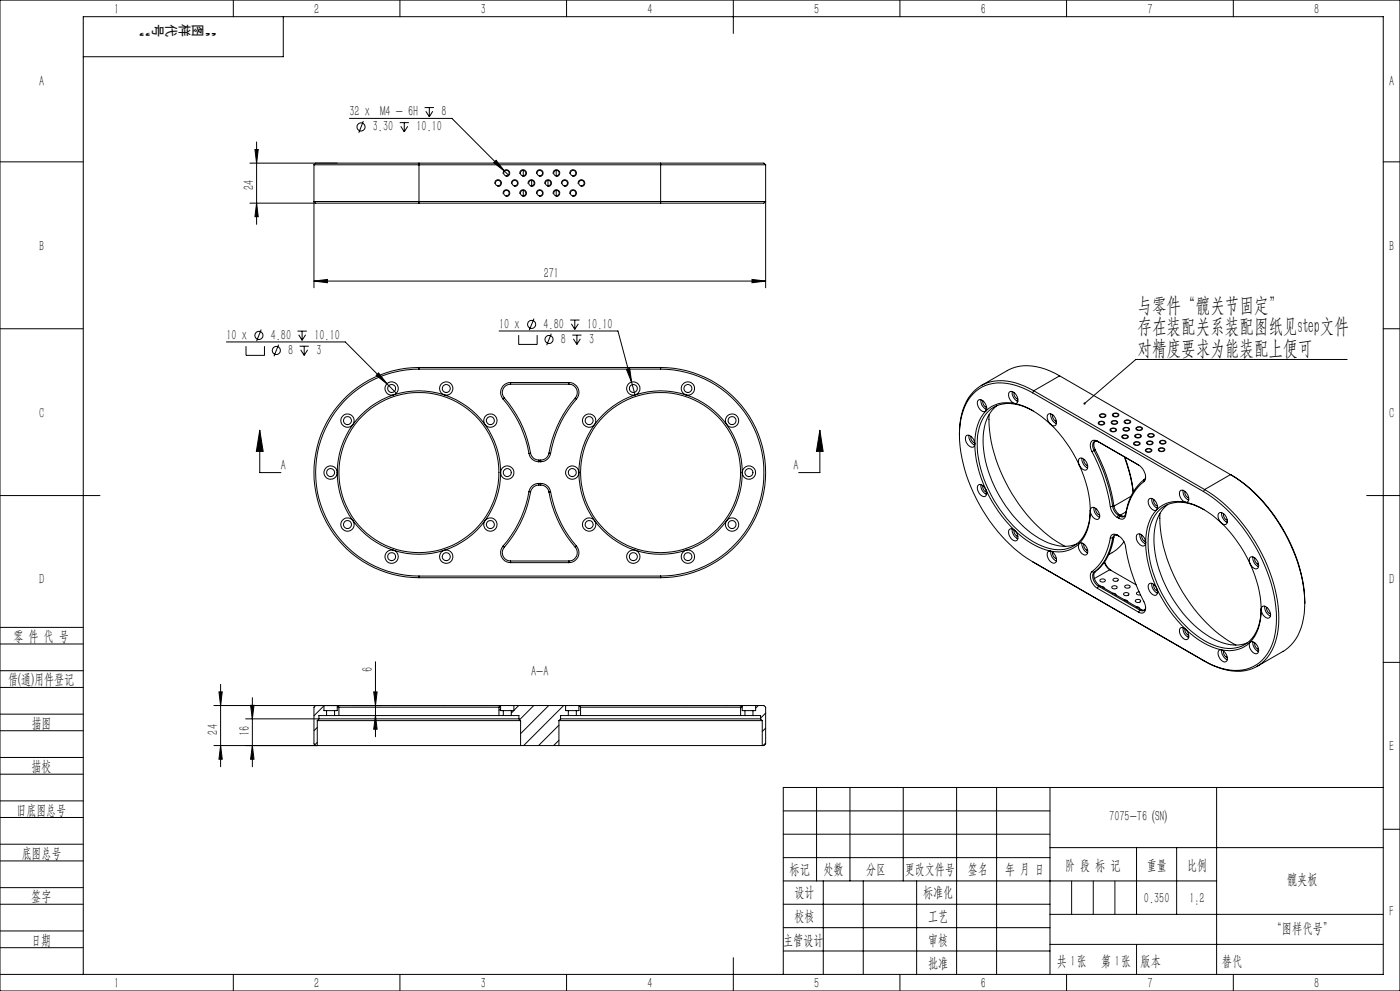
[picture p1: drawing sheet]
<svg xmlns="http://www.w3.org/2000/svg" width="420mm" height="297mm" viewBox="0 0 420 297" stroke-linecap="round" stroke-linejoin="round" font-family="sans-serif">
<g fill="none" stroke="#000" stroke-width=".3">
<path d="M0 0h420v297h-420zM70 0v5M85 5v12h-60M120 0v5M170 0v5M220 0v10M270 0v5M320 0v5M370 0v5M104.8 35.5h30.8l15.7 15.8M109 36.3l-1.4 3.5M119.9 36.8h2.8"/>
<path d="M120.2 37.8l1.1 1.7M121.3 36.8v2.7M122.3 37.8l-1 1.7M127.4 32.2h2.8M127.7 33.3l1.1 1.7M128.8 32.2v2.8M129.8 33.3l-1 1.7M0 48.5h25M75 48.9h26.2M76.5 44.8h1l-.5 4.1zM77 42.5v24.7M94.2 49.4h135.5"/>
<path d="M94.2 49.4v36.9M125.7 48.9h-31l-.5 .5M125.7 48.9h72.5M125.7 48.9v12M148.1 48.8l.7-.8 2.5 3.3zM148.4 55.1a1 1 0 0 1 .9-1.2 1 1 0 0 1 1.1 1 1 1 0 0 1-1.2 .9M151 58.1a1 1 0 0 1 .8-1.2 1 1 0 0 1 1.1 1.1 1 1 0 0 1-1.2 .8M151 52.1a1 1 0 0 1 .8-1.2 1 1 0 0 1 1.1 1.1 1 1 0 0 1-1.2 .8M151.3 51.3l1.2 1.2M153.5 55.1a1 1 0 0 1 .8-1.2 1 1 0 0 1 1.1 1.1 1 1 0 0 1-1.2 .8M156 52.1a.99 .99 0 0 1 .8-1.2 .99 .99 0 0 1 1.1 1.1 .99 .99 0 0 1-1.2 .8M156 58.1a.99 .99 0 0 1 .8-1.2 .99 .99 0 0 1 1.1 1.1 .99 .99 0 0 1-1.2 .8"/>
<path d="M157 51v1.7M157 57v1.7M158.5 55.1a.99 .99 0 0 1 .8-1.2 .99 .99 0 0 1 1.1 1.1 .99 .99 0 0 1-1.2 .8M159.5 54v1.7M161 52.1a.99 .99 0 0 1 .8-1.2 .99 .99 0 0 1 1.1 1.1 .99 .99 0 0 1-1.2 .8M161 58.1a.99 .99 0 0 1 .8-1.2 .99 .99 0 0 1 1.1 1.1 .99 .99 0 0 1-1.2 .8M163.5 55.1a.99 .99 0 0 1 .9-1.2 .99 .99 0 0 1 1 1.1 .99 .99 0 0 1-1.2 .8M164.4 54v1.7M166 58.1a.99 .99 0 0 1 .9-1.2 .99 .99 0 0 1 1 1.1 .99 .99 0 0 1-1.2 .8M166 52.1a.99 .99 0 0 1 .9-1.2 .99 .99 0 0 1 1 1.1 .99 .99 0 0 1-1.2 .8M166.9 51v1.7M166.9 57v1.7"/>
<path d="M168.5 55.1a1 1 0 0 1 .8-1.2 1 1 0 0 1 1.1 1.1 1 1 0 0 1-1.2 .8M171 52.1a1 1 0 0 1 .8-1.2 1 1 0 0 1 1.1 1.1 1 1 0 0 1-1.2 .8M171 58.1a1 1 0 0 1 .8-1.2 1 1 0 0 1 1.1 1.1 1 1 0 0 1-1.2 .8M173.5 55.1a1 1 0 0 1 .8-1.2 1 1 0 0 1 1.1 1.1 1 1 0 0 1-1.2 .8M198.2 48.9h31l.5 .5M198.2 48.9v12M229.7 49.4v36.9M415 48.5h5M75 60.9h19.7M77 60.9l.5 4h-1zM94.7 60.9l-.5-.5h135.5l-.5 .5h-31M94.7 60.9h31"/>
<path d="M125.7 60.9h72.5M0 98.5h25M78.4 98.8l-1.4 3.5M89.3 99.2h2.7M90.6 99.2v2.8M94.2 84.2l4-.5v1zM94.2 84.2h135.5M149.7 99.2h35.7l4.1 15.3M160.2 95.5l-1.4 3.5M171.1 95.9h2.7M171.4 97l1 1.7M172.4 95.9v2.8"/>
<path d="M173.5 97l-1.1 1.7M225.6 83.7l4.1 .5-4.1 .5zM415 98.5h5M67.9 102.5h35.7l12.5 12.5M73.8 103.7v2.8h5.5v-2.8M83.6 103.3l-1.4 3.5M89.6 100.3l1 1.7M89.9 103.7h2.7M90.2 104.8l1.1 1.7M91.3 103.7v2.8M91.7 100.3l-1.1 1.7M92.3 104.8l-1 1.7"/>
<path d="M113.6 111.8l2.5 3.2-3.2-2.5zM116.1 115l2.8 2.9M118.1 118.3a24.3 24.3 0 0 0-12.2 8.9M118.1 118.3a24.5 24.5 0 0 1 15.1 0M125.7 110.6a31 31 0 0 0-31 31 31 31 0 0 0 31 31M125.7 110.1a31.5 31.5 0 0 0-31.5 31.5 31.5 31.5 0 0 0 31.5 31.5M125.7 110.1v.5M125.7 110.6h72.5M125.7 110.1h72.5M133.2 118.3a24.3 24.3 0 0 1 12.3 8.9M150.9 119.6a33.4 33.4 0 0 1 7.8 16.3M151.3 119.3a33.8 33.8 0 0 1 7.9 16.5"/>
<path d="M151.3 119.3l-.4 .3M153.2 114.6a2.99 2.99 0 0 0-2.7 1.8 2.99 2.99 0 0 0 .4 3.2M153.2 115.1a2.49 2.49 0 0 0-2.3 1.5 2.49 2.49 0 0 0 .4 2.7M153.2 114.6h17.5M153.2 115.1h17.5M153.2 114.6v.5M155.6 100.4v2.8h5.5v-2.8M165.4 100l-1.4 3.5M170.7 114.6a2.97 2.97 0 0 1 2.7 1.8 2.97 2.97 0 0 1-.5 3.2M170.7 115.1a2.49 2.49 0 0 1 2.3 1.5 2.49 2.49 0 0 1-.4 2.7M170.7 114.6v.5M171.7 100.4h2.7"/>
<path d="M172 101.6l1.1 1.6M172.6 119.3a34.2 34.2 0 0 0-7.9 16.5M172.6 119.3l.3 .3M172.9 119.6a33.4 33.4 0 0 0-7.7 16.3M173.1 100.4v2.8M174.1 101.6l-1 1.6M187.9 110.7l1-.3 .6 4.1zM189.5 114.5l1 3.9M190.6 118.3a24.5 24.5 0 0 1 15.1 0M190.6 118.3a24.7 24.7 0 0 0-12.2 8.9M198.2 110.6a31 31 0 0 1 31 31 31 31 0 0 1-31 31M198.2 110.1a31.5 31.5 0 0 1 31.5 31.5 31.5 31.5 0 0 1-31.5 31.5"/>
<path d="M198.2 110.1v.5M205.7 118.3a24.6 24.6 0 0 1 12.3 8.9M293.6 119.9a2.2 2.2 0 0 1 2.4 2.3 1 1 0 0 1-.6 1.2 1 1 0 0 1-1.3-.5 2.21 2.21 0 0 1-.5-3zM294.3 119.8a2.86 2.86 0 0 0 1.7 2.9M302.8 117.5a1.84 1.84 0 0 1 2.4 1.6l.1 .4a.97 .97 0 0 1-.3 1.3 .97 .97 0 0 1-1.3-.2 2.48 2.48 0 0 1-.9-3.1zM303.6 117.3a2.99 2.99 0 0 0 1.8 3M304.2 117.7a1.64 1.64 0 0 0 1.2 1.9M309.8 117.7a17.1 17.1 0 0 0-14-2.2 12.7 12.7 0 0 0-7.6 10.4 40.1 40.1 0 0 0 5.6 25.3 45.6 45.6 0 0 0 16 17.1M309.8 117.7l51.2 29.6M310.1 117.1a17.2 17.2 0 0 0-14.2-2.3 13 13 0 0 0-7.7 10.6l-.4 5M310.1 117.1l-.3 .6M310.1 117.1l51.3 29.6"/>
<path d="M317.9 112.6a17.1 17.1 0 0 0-14.2-2.3l-9.3 5.3M317.9 112.6l51.2 29.6M317.9 112.6l-7.8 4.5M404.1 107.7h-63.4l-15.3 13.2M77.9 128.9l1.1 6.4h-2.1zM77.9 128.9v12.7h6.4M105.9 127.2a24.3 24.3 0 0 0-4.7 14.4M145.5 127.2a24.3 24.3 0 0 1 4.7 14.4M158.7 135.9a2.99 2.99 0 0 0 2.9 2.5M159.2 135.8a2.51 2.51 0 0 0 2.4 2.1M159.2 135.8l-.5 .1M161.6 138.4h.6"/>
<path d="M161.6 137.9v.5M161.6 137.9h.6M162.2 137.9v.5M164.7 135.8a2.51 2.51 0 0 1-2.5 2.1M164.7 135.8l.5 .1M165.2 135.9a2.99 2.99 0 0 1-3 2.5M178.4 127.2a24.3 24.3 0 0 0-4.7 14.4M218 127.2a24.6 24.6 0 0 1 4.7 14.4M246 128.9l.9 6.4h-2zM246 128.9v12.7h-6.4M289.9 130.6a2 2 0 0 1 2.5 2 .97 .97 0 0 1-.3 1.3 .97 .97 0 0 1-1.3-.2 2.46 2.46 0 0 1-.9-3.1zM290.7 130.5a3 3 0 0 0 1.7 2.9"/>
<path d="M291.3 130.8a1.71 1.71 0 0 0 1.1 1.9M292.5 133a33.8 33.8 0 0 0 3.2 13.7M294.9 120.1a1.65 1.65 0 0 0 1.1 2M295.7 123.2a13.9 13.9 0 0 0-3.2 9.8M296.7 124.3a45.3 45.3 0 0 0 10.2 28.4 38.8 38.8 0 0 0 12.6 11M299 121.6a12.7 12.7 0 0 0-4.1 10.4 37.5 37.5 0 0 0 17 29.4 12.5 12.5 0 0 0 11.1 1.7M304.4 120.9a22.7 22.7 0 0 1 10.7 6.2M304.4 120.9a9.1 9.1 0 0 0-8.7 2.3M310 123.2a12.3 12.3 0 0 0-11.9-1.1 11.4 11.4 0 0 0-4.9 9.6 36.2 36.2 0 0 0 9.9 24.9 22.1 22.1 0 0 0 14 8.1 8.8 8.8 0 0 0 9.3-6.9l.5-2.5 .2-2.4M314.5 124.1a2.35 2.35 0 0 1 2.4 3.1 1.02 1.02 0 0 1-1.8-.1 2.28 2.28 0 0 1-.6-3zM315.1 127.1a41.4 41.4 0 0 1 8.7 12.3M315.2 124a2.86 2.86 0 0 0 1.7 3"/>
<path d="M315.8 124.4a1.65 1.65 0 0 0 1.1 1.9M323.8 139.4a33.2 33.2 0 0 1 3.3 13.6M323.8 137.4a2 2 0 0 1 2.5 2 .98 .98 0 0 1-.3 1.4 .98 .98 0 0 1-1.3-.3 2.52 2.52 0 0 1-.9-3.1zM324.6 137.3a3 3 0 0 0 1.7 2.9M325.2 137.7a1.7 1.7 0 0 0 1.1 1.9M327.6 135.4a50.1 50.1 0 0 1 5.5 16.4M328.2 135a51.2 51.2 0 0 1 5.6 16.8M328.2 135l-.6 .4M328.5 132.2l-.3 1.1 .4 1.5M328.6 134.8a51.2 51.2 0 0 1 5.6 16.7M328.6 134.8l-.4 .2M329.2 132.2l12.4 7.2a4.1 4.1 0 0 1 1.8 4.7l-.2 .3"/>
<path d="M329.2 132.2a1.34 1.34 0 0 0-1.6-.1 1.34 1.34 0 0 0-.5 1.6l.5 1.7M329.2 132.2l.4 .2a1.2 1.2 0 0 0-1.6 .1 1.2 1.2 0 0 0-.2 1.5l.4 1M329.5 126.6a1.01 1.01 0 0 1 1.1-.4 1.01 1.01 0 0 1 .8 .8 1.01 1.01 0 0 1-1.1 .4 1.01 1.01 0 0 1-.8-.8zM329.7 126.6a.82 .82 0 0 1 .9-.3 .82 .82 0 0 1 .6 .7 .85 .85 0 0 1-.9 .3 .85 .85 0 0 1-.6-.7zM329.9 124.4a1.01 1.01 0 0 1 1-.5 1.01 1.01 0 0 1 .8 .9 1.01 1.01 0 0 1-1 .4 1.01 1.01 0 0 1-.8-.8zM330 124.4a.84 .84 0 0 1 .9-.3 .84 .84 0 0 1 .6 .6 .83 .83 0 0 1-.8 .4 .83 .83 0 0 1-.7-.7zM333.1 128.6l.9-.3 .9 .3a.99 .99 0 0 1-.9 .9 .99 .99 0 0 1-1-.6zM333.2 128.7a.85 .85 0 0 1 .9-.4 .85 .85 0 0 1 .7 .7 .88 .88 0 0 1-.9 .4 .88 .88 0 0 1-.7-.7zM333.4 126.4a1.01 1.01 0 0 1 1.1-.4 1.01 1.01 0 0 1 .7 .8 1.01 1.01 0 0 1-1 .4 1.01 1.01 0 0 1-.8-.8zM333.6 126.4a.85 .85 0 0 1 .9-.3 .85 .85 0 0 1 .6 .7 .82 .82 0 0 1-.9 .3 .82 .82 0 0 1-.6-.7zM333.8 124.1a1.01 1.01 0 0 1 1-.4 1.01 1.01 0 0 1 .8 .9 1.01 1.01 0 0 1-1.1 .4 1.01 1.01 0 0 1-.7-.9zM333.9 124.2a.85 .85 0 0 1 .9-.3 .85 .85 0 0 1 .7 .7 .84 .84 0 0 1-.9 .3 .84 .84 0 0 1-.7-.7z"/>
<path d="M336.6 130.7a1.01 1.01 0 0 1 1.1-.4 1.01 1.01 0 0 1 .7 .8 1.01 1.01 0 0 1-1.1 .4 1.01 1.01 0 0 1-.7-.8zM336.8 130.7a.85 .85 0 0 1 .8-.3 .85 .85 0 0 1 .7 .7 .84 .84 0 0 1-.9 .3 .84 .84 0 0 1-.6-.7zM336.9 128.4l.6-.3h.7l.7 .6a1.18 1.18 0 0 1-2 0zM337.1 128.5a.83 .83 0 0 1 .9-.4 .83 .83 0 0 1 .6 .7 .84 .84 0 0 1-.8 .4 .84 .84 0 0 1-.7-.7zM337.3 136.9l1.8 5.9 .8 4.7M337.3 126.2l.6-.3h.7l.6 .5a1.14 1.14 0 0 1-2 0zM337.4 137l1.8 5.6 .8 4.8M337.5 126.2a.85 .85 0 0 1 .8-.3 .85 .85 0 0 1 .7 .7 .82 .82 0 0 1-.9 .3 .82 .82 0 0 1-.6-.7zM340.1 132.7l.6-.3h.7l.7 .5a1.14 1.14 0 0 1-2.1 0zM340.3 132.7a.85 .85 0 0 1 .9-.3 .85 .85 0 0 1 .6 .7 .85 .85 0 0 1-.9 .3 .85 .85 0 0 1-.6-.7zM340.5 130.5l.9-.4 .7 .2 .3 .4a1.18 1.18 0 0 1-2 0zM340.6 130.5a.82 .82 0 0 1 .9-.3 .82 .82 0 0 1 .7 .7 .85 .85 0 0 1-.9 .3 .85 .85 0 0 1-.7-.7z"/>
<path d="M340.8 128.2l.6-.3h.7l.7 .5a1.18 1.18 0 0 1-2.1 0zM341 128.3a.84 .84 0 0 1 .9-.4 .84 .84 0 0 1 .6 .7 .83 .83 0 0 1-.9 .4 .83 .83 0 0 1-.6-.7zM343.7 134.8a1.01 1.01 0 0 1 1-.5 1.01 1.01 0 0 1 .8 .9l-.5 .3h-.8l-.5-.3zM343.8 134.8a.84 .84 0 0 1 .9-.3 .84 .84 0 0 1 .6 .6 .83 .83 0 0 1-.8 .4 .83 .83 0 0 1-.7-.7zM344 132.5a1.01 1.01 0 0 1 1.1-.4 1.01 1.01 0 0 1 .8 .9l-.6 .3h-.7l-.6-.3zM344.2 132.5a.84 .84 0 0 1 .9-.3 .84 .84 0 0 1 .6 .7 .85 .85 0 0 1-.9 .3 .85 .85 0 0 1-.6-.7zM344.4 130.3a1.01 1.01 0 0 1 1-.4 1.01 1.01 0 0 1 .8 .8l-.5 .3h-.8l-.5-.3zM344.5 130.3a.82 .82 0 0 1 .9-.3 .82 .82 0 0 1 .6 .7 .85 .85 0 0 1-.8 .3 .85 .85 0 0 1-.7-.7zM347.6 134.5a1.01 1.01 0 0 1 1-.4 1.01 1.01 0 0 1 .8 .9 1.01 1.01 0 0 1-1.1 .4 1.01 1.01 0 0 1-.7-.9zM347.7 134.6a.87 .87 0 0 1 .9-.3 .87 .87 0 0 1 .6 .7 .87 .87 0 0 1-.9 .3 .87 .87 0 0 1-.6-.7zM348.1 132.4a.85 .85 0 0 1 .8-.4 .85 .85 0 0 1 .7 .7 .88 .88 0 0 1-.9 .3 .88 .88 0 0 1-.6-.6zM348.1 132.1l.7-.2 .9 .4a.99 .99 0 0 1-.8 .9 .99 .99 0 0 1-1.1-.7z"/>
<path d="M0 148.5h30M101.2 141.6a24.5 24.5 0 0 0 4.7 14.4M105.9 156a24 24 0 0 0 12.2 8.9M145.5 156a24 24 0 0 1-12.3 8.9M150.2 141.6a24.5 24.5 0 0 1-4.7 14.4M158.7 147.4a33.2 33.2 0 0 1-7.8 16.3M158.7 147.4l.5 .1M159.2 147.5a33.9 33.9 0 0 1-7.9 16.5M161.6 144.9a3 3 0 0 0-2.9 2.5M161.6 145.4a2.51 2.51 0 0 0-2.4 2.1M161.6 144.9h.6M161.6 144.9v.5"/>
<path d="M161.6 145.4h.6M162.2 144.9a3 3 0 0 1 3 2.5M162.2 145.4a2.51 2.51 0 0 1 2.5 2.1M162.2 144.9v.5M164.7 147.5a34.5 34.5 0 0 0 7.9 16.5M165.2 147.4a34.1 34.1 0 0 0 7.7 16.3M165.2 147.4l-.5 .1M173.7 141.6a24.5 24.5 0 0 0 4.7 14.4M178.4 156a24.4 24.4 0 0 0 12.2 8.9M218 156a24.3 24.3 0 0 1-12.3 8.9M222.7 141.6a24.8 24.8 0 0 1-4.7 14.4M293.4 145.5a1.58 1.58 0 0 1 2.3 1.2l.2 .5a1.05 1.05 0 0 1-.3 1.5 1.05 1.05 0 0 1-1.5-.4l-.9-1.7z"/>
<path d="M294.3 145.2a2.86 2.86 0 0 0 1.7 3M294.9 145.6a1.65 1.65 0 0 0 1.1 1.9M295.7 146.7a41.4 41.4 0 0 0 8.7 12.3M302.8 158.7a1.85 1.85 0 0 1 2.4 1.5l.1 .5a.98 .98 0 0 1-.3 1.3 .98 .98 0 0 1-1.3-.3 2.48 2.48 0 0 1-.9-3zM303.6 158.5a2.98 2.98 0 0 0 1.8 2.9M304.2 158.9a1.64 1.64 0 0 0 1.2 1.9M304.4 159a23.2 23.2 0 0 0 10.7 6.2M327.1 153a13.8 13.8 0 0 1-3.3 9.9M327.3 152.4a1.58 1.58 0 0 1 2.3 1.2l.2 .4a1.05 1.05 0 0 1-.3 1.5 1.05 1.05 0 0 1-1.5-.4l-.9-1.6zM328.2 152.1a2.77 2.77 0 0 0 1.7 2.9M328.8 152.4a1.66 1.66 0 0 0 1.1 1.9M333.1 151.8a5 5 0 0 0 2.1 3.3"/>
<path d="M333.8 151.8a3.9 3.9 0 0 0 1.7 2.6M333.8 151.8h-.7M334.2 151.5a4.1 4.1 0 0 0 1.7 2.8M334.2 151.5l-.4 .3M335.2 155.1l.4 .2M335.5 154.4l-.3 .7M335.5 154.4l.5 .3M335.9 154.3l-.4 .1M335.9 154.3l.4 .2M336 154.7l-.4 .6M336.3 154.5l1.1 .2M336.3 154.5l-.3 .2"/>
<path d="M337.7 154.5a1.22 1.22 0 0 1-.8 1.1 1.22 1.22 0 0 1-1.3-.3M337.7 154a1.04 1.04 0 0 1-.7 .9 1.04 1.04 0 0 1-1-.2M337.7 154v.5M337.8 153.4l-1.7 1M339.3 148.7l-5.1 3M343.2 144.4a15.1 15.1 0 0 0-5.5 10.1M343.3 143.7a15.5 15.5 0 0 0-5.6 10.3M343.3 143.7l-.1 .7M343.7 142.8l-.4 .9M344.6 149.7a1.57 1.57 0 0 1 2.4 1.2l.2 .4a1.04 1.04 0 0 1-.3 1.5 1.04 1.04 0 0 1-1.5-.3l-.9-1.7zM345.5 149.4a2.86 2.86 0 0 0 1.7 2.9M346.1 149.7a1.65 1.65 0 0 0 1.1 2"/>
<path d="M347 152.8a13.9 13.9 0 0 0-3.3 9.8M348 153.9a46.5 46.5 0 0 0 12.5 31.3 35.7 35.7 0 0 0 10.3 8.1M350.3 151.2a12.5 12.5 0 0 0-4.1 10.4 37.5 37.5 0 0 0 16.9 29.4 12.5 12.5 0 0 0 11.1 1.6M354.1 147.1a1.84 1.84 0 0 1 2.4 1.6l.1 .4a.97 .97 0 0 1-.3 1.3 .97 .97 0 0 1-1.3-.2 2.48 2.48 0 0 1-.9-3.1zM354.9 146.9a2.88 2.88 0 0 0 1.7 3M355.5 147.3a1.64 1.64 0 0 0 1.1 1.9M355.7 150.5a23.1 23.1 0 0 1 10.7 6.2M355.7 150.5a9.1 9.1 0 0 0-8.7 2.3M361 147.3a49.1 49.1 0 0 1 21.3 31.3 23.8 23.8 0 0 1-2.1 17.3 11.6 11.6 0 0 1-13.7 4.4l-2.7-.9-2.8-1.5 .4 .3M361.2 152.7a11.9 11.9 0 0 0-11.8-1 11.3 11.3 0 0 0-4.9 9.6 37.1 37.1 0 0 0 12.1 27.2 19.3 19.3 0 0 0 12.9 5.8 9.2 9.2 0 0 0 8.5-8.1l.4-3.8M361.4 146.7a49.6 49.6 0 0 1 20.7 28.2 29.3 29.3 0 0 1 0 18.9 11.5 11.5 0 0 1-13.8 7.1l-4.1-1.3-2.8-1.4M361.4 146.7l-.4 .6"/>
<path d="M365.6 153.9a1.58 1.58 0 0 1 2.3 1.2l.2 .5a1.04 1.04 0 0 1-.2 1.5 1.04 1.04 0 0 1-1.5-.4l-1-1.7zM366.4 156.7a42.1 42.1 0 0 1 8.6 12.3M366.5 153.6a2.86 2.86 0 0 0 1.7 3M367.1 153.9a1.65 1.65 0 0 0 1.1 2M369.1 142.2a48.9 48.9 0 0 1 20.8 28.2 28.8 28.8 0 0 1 0 19 12.2 12.2 0 0 1-5 5.8l-7.8 4.5M369.1 142.2a47.7 47.7 0 0 1 20.3 26.2 38.4 38.4 0 0 1 2 12.4M369.1 142.2l-7.7 4.5M410 148.5h10M118.1 164.9a24.5 24.5 0 0 0 15.1 0M125.7 172.6h72.5M125.7 173.1h72.5M125.7 172.6v.5"/>
<path d="M150.9 163.7a2.99 2.99 0 0 0-.5 3.2 2.99 2.99 0 0 0 2.8 1.7M150.9 163.7l.4 .3M151.3 164a2.49 2.49 0 0 0-.4 2.7 2.49 2.49 0 0 0 2.3 1.4M153.2 168.6h17.5M153.2 168.1v.5M153.2 168.1h17.5M170.7 168.1v.5M172.6 164a2.49 2.49 0 0 1 .4 2.7 2.49 2.49 0 0 1-2.3 1.4M172.9 163.7a2.99 2.99 0 0 1 .5 3.2 2.99 2.99 0 0 1-2.7 1.7M172.9 163.7l-.3 .3M190.6 164.9a24.5 24.5 0 0 0 15.1 0M198.2 172.6v.5"/>
<path d="M309.8 168.3l51.6 29.9M309.8 168.3l.3 .3M314.5 165.2a2.38 2.38 0 0 1 2.2 3.4 1.8 1.8 0 0 1-2.4-1.6l-.1-1.2zM315.2 165.2a2.86 2.86 0 0 0 1.7 2.9M315.8 165.5a1.65 1.65 0 0 0 1.1 2M323.8 162.9a9.3 9.3 0 0 1-8.7 2.3M323.8 162.9a1.81 1.81 0 0 1 2.3 1.5l.2 .5a.98 .98 0 0 1-.3 1.3 .98 .98 0 0 1-1.3-.2 2.48 2.48 0 0 1-.9-3.1zM324.6 162.7a3 3 0 0 0 1.7 3M325.2 163.1a1.64 1.64 0 0 0 1.1 1.9M327.6 171.3a3.2 3.2 0 0 0 .7 4.3l.9 .7M327.6 171.3l.6 .3M328.2 171.6a2.91 2.91 0 0 0 .9 3.8l.5 .3"/>
<path d="M328.6 171.3a3.1 3.1 0 0 0 1.3 4.2M328.6 171.3l-.4 .3M329.2 176.3l12.4 7.2M329.6 175.7l-.4 .6M329.6 175.7l12.3 7.1M329.9 175.5l-.3 .2M329.9 175.5l12.4 7.1M330 173.8a.84 .84 0 0 1 .9-.4 .84 .84 0 0 1 .6 .8 .85 .85 0 0 1-.8 .3 .85 .85 0 0 1-.7-.7zM330.3 175.8l.7 .1 .3 .4M331.3 168.5l.6 1.1 1.1 1.1M331.4 168.4l.7 1.4 1.2 1.1M333 170.7l7.8 4.6"/>
<path d="M333 170.7l-4.7 2.7M333.1 161.2a15.6 15.6 0 0 1-5.5 10.1M333.1 161.2l.7 .1M333.6 175.8a.85 .85 0 0 1 .9-.3 .85 .85 0 0 1 .6 .7 .84 .84 0 0 1-.9 .3 .84 .84 0 0 1-.6-.7zM333.8 161.3a15.9 15.9 0 0 1-5.6 10.3M333.9 177.8l.7 .1 .2 .4M333.9 173.6a.83 .83 0 0 1 .9-.3 .83 .83 0 0 1 .7 .7 .84 .84 0 0 1-.9 .3 .84 .84 0 0 1-.7-.7zM334.2 161.1a16 16 0 0 1-5.6 10.2M334.2 161.1l-.4 .2M334.5 160.4l-.3 .7M335.2 160.4a1.25 1.25 0 0 0-1.3-.3 1.25 1.25 0 0 0-.8 1.1M335.2 160.4l.4 .2"/>
<path d="M335.2 160.4l.3 .2M335.5 160.6a1.04 1.04 0 0 0-1-.2 1.04 1.04 0 0 0-.7 .9M335.5 160.6h.1M335.6 160.6a4.7 4.7 0 0 1 2.1 3.3 58.5 58.5 0 0 0 5.9 17.6 1.45 1.45 0 0 1-.2 1.8 1.45 1.45 0 0 1-1.8 .2M337.1 177.9a.85 .85 0 0 1 .9-.3 .85 .85 0 0 1 .6 .6 .82 .82 0 0 1-.9 .4 .82 .82 0 0 1-.6-.7zM337.2 162.3l-2.2 2.4-2.4 1.5M337.4 179.8l.7 .1 .2 .5M337.5 175.6a.85 .85 0 0 1 .9-.3 .85 .85 0 0 1 .6 .7 .84 .84 0 0 1-.9 .3 .84 .84 0 0 1-.6-.7zM340.6 179.9a.84 .84 0 0 1 .9-.3 .84 .84 0 0 1 .7 .7 .83 .83 0 0 1-.9 .3 .83 .83 0 0 1-.7-.7zM341.1 160.2a1.84 1.84 0 0 1 2.4 1.5l.1 .5a.97 .97 0 0 1-.3 1.3 .97 .97 0 0 1-1.3-.2 2.46 2.46 0 0 1-.9-3.1zM341.7 177.4l-.7 .3v.3l.5 .3h.7M342 160.1a2.86 2.86 0 0 0 1.7 2.9"/>
<path d="M342.5 160.4a1.71 1.71 0 0 0 1.2 1.9M343.7 162.6a34.2 34.2 0 0 0 3.3 13.7M344.8 174.9a2.17 2.17 0 0 1 2.5 2.3 .98 .98 0 0 1-.6 1.2 .98 .98 0 0 1-1.3-.5 2.18 2.18 0 0 1-.6-3zM345.5 174.8a2.86 2.86 0 0 0 1.7 3M346.1 175.2a1.65 1.65 0 0 0 1.1 1.9M347 176.3a41.4 41.4 0 0 0 8.7 12.3M375 169a33.2 33.2 0 0 1 3.4 13.6M375 167a2.21 2.21 0 0 1 2.5 2.9 .89 .89 0 0 1-.7 .6 .89 .89 0 0 1-.9-.4 2.46 2.46 0 0 1-.9-3.1zM375.8 166.9a2.98 2.98 0 0 0 1.8 2.9M376.4 167.2a1.71 1.71 0 0 0 1.2 2M0 193h25M0 188h25"/>
<path d="M112.6 198.3v22.5M340.9 181.9l.7 .1 .3 .4M341.9 182.8l-.3 .7M342.3 182.6l1.1 .2M342.3 182.6l-.4 .2M343.7 182v.2a1.05 1.05 0 0 1-1.8 .6M354.1 188.2a2 2 0 0 1 2.5 2 .98 .98 0 0 1-.3 1.4 .98 .98 0 0 1-1.3-.3 2.52 2.52 0 0 1-.9-3.1zM354.9 188.1a2.86 2.86 0 0 0 1.7 2.9M355.5 188.5a1.7 1.7 0 0 0 1.1 1.9M355.7 188.6a23.1 23.1 0 0 0 10.7 6.2M365.6 195a1.58 1.58 0 0 1 2.3 1.2l.2 .5a1.05 1.05 0 0 1-.2 1.5 1.05 1.05 0 0 1-1.5-.3l-1-1.7zM366.5 194.8a2.86 2.86 0 0 0 1.7 2.9"/>
<path d="M367.1 195.1a1.65 1.65 0 0 0 1.1 2M375 192.5a9.2 9.2 0 0 1-8.6 2.3M375 192.5a2 2 0 0 1 2.5 2 .98 .98 0 0 1-.2 1.3 .98 .98 0 0 1-1.4-.2 2.52 2.52 0 0 1-.9-3.1zM375.8 192.3a2.98 2.98 0 0 0 1.8 3M376.4 192.7a1.7 1.7 0 0 0 1.2 1.9M378.4 182.6a13.6 13.6 0 0 1-3.4 9.9M378.7 181.7a2.21 2.21 0 0 1 2.5 2.4 .98 .98 0 0 1-.6 1.2 .98 .98 0 0 1-1.3-.6 2.18 2.18 0 0 1-.6-3zM379.4 181.7a2.91 2.91 0 0 0 1.7 2.9M380 182a1.66 1.66 0 0 0 1.1 1.9M415 198.5h5M0 206h25M0 201h25"/>
<path d="M0 219h25M0 214h25M64.2 211.5h38M65.7 207.4h1l-.5 4.1zM66.2 205.1v24.7M73.7 215.4h22M75.2 211.4h1l-.5 4zM75.7 209.1v20.7M94.7 211.5l-.5 .4v11.1l.5 .4M95.2 216h61M95.2 218l-1 1M95.2 216v7.4"/>
<path d="M95.7 215.4h60M95.7 215.4l-.5 .6M97.2 211.5l-3 3M98 214.5h2.4M98 213h2.4M98 214.5h-2.3v.9M98 213v1.5M100.4 214.5h1.3M100.4 213v1.5M101.2 211.5h-4v1.5h.8M101.2 211.5h4.7M101.2 211.5v1.5h-.8"/>
<path d="M101.2 211.5l.5 .4M101.5 211.7l-.3 .3M101.7 211.9h48M101.7 214.5h48M101.7 211.9v2.6M105.9 211.5h44.3M105.9 211.5h8.7M112.1 207.4h1l-.5 4.1zM112.6 214.5l.5 4h-1zM149.7 214.5h1.3M149.7 211.9v2.6M150.2 211.5h4"/>
<path d="M150.2 211.5v1.5h.8M150.2 211.5l-.5 .4M150.2 212.4l-.5 .5M151 213h2.4M151 214.5h2.4M151 213v1.5M153.4 214.5h2.3v.9M153.4 213v1.5M154.2 211.5h15.5M154.2 211.5v1.5h-.8M155.6 211.5l-2.2 2.2M155.7 215.4l.5 .6"/>
<path d="M156.2 216v7.4M160.1 211.5l-4.2 4.2M164.6 211.5l-8.4 8.4M167.7 216h61M167.7 216v7.4M167.7 217.3l-6.1 6.1M168.2 215.4h60M168.2 215.4l-.5 .6M169.1 211.5l-12 11.9M169.7 211.5h4M169.7 211.5v1.5h.8M170.5 214.5h2.4"/>
<path d="M170.5 213h2.4M170.5 214.5h-2.3v.9M170.5 213v1.5M172.9 214.5h1.3M172.9 213v1.5M173.7 211.5h49M173.7 211.5v1.5h-.8M173.7 211.5l.5 .4M174.2 211.9h48M174.2 214.5h48M174.2 211.9v2.6M222.2 214.5h1.3"/>
<path d="M222.2 211.9v2.6M222.7 211.5h4M222.7 211.5v1.5h.8M222.7 211.5l-.5 .4M222.7 211.7l-.5 .6M223.5 213h2.4M223.5 214.5h2.4M223.5 213v1.5M225.9 214.5h2.3v.9M225.9 213v1.5M226 213h-.1M226.7 211.5h2.5l.5 .4v11.1l-.5 .4h-.5"/>
<path d="M226.7 211.5v1.5h-.8M227.5 211.5l-.8 .7M228.2 215.4l.5 .6M228.7 216v7.4M229.7 213.7l-1.5 1.5M229.7 218.2l-1 1M0 232h25M0 227h25M64.2 223.4h31M66.2 223.4l.5 4.1h-1zM75.7 223.4l.5 4.1h-1zM95.2 223.4h61"/>
<path d="M95.2 222.5l-.8 .7M156.2 223.4h11.5M167.7 223.4h61M167.7 221.9l-1.6 1.5M229.7 222.7l-.8 .7M245 236v28M255 236v28M271 236v28M287 236v56M299 236v56M315 236v56M365 236v56"/>
<path d="M415 236h-180v56M0 245h25M0 240h25M0 258h25M0 253h25M235 243h80M235 250h80M235 257h80M315 254h100M341 254v20M353 254v20M415 248.5h5"/>
<path d="M0 271h25M0 266h25M0 279h25M235 271h80M235 264h130M235 278h80M247 264v28M259 264v28M275 264v28M315 274h100M0 284h25M0 292h415v-287h-390v287"/>
<path d="M70 292v5M120 292v5M170 292v5M220 287v10M235 285h80M270 292v5M315 283h100M320 292v5M370 292v5"/>
<circle cx="108.3" cy="38" r="1.21"/>
<circle cx="149.4" cy="54.9" r=".82"/>
<circle cx="151.9" cy="57.9" r=".82"/>
<circle cx="151.9" cy="51.9" r=".82"/>
<circle cx="154.4" cy="54.9" r=".82"/>
<circle cx="156.9" cy="57.9" r=".82"/>
<circle cx="156.9" cy="51.9" r=".82"/>
<circle cx="159.4" cy="54.9" r=".82"/>
<circle cx="161.9" cy="57.9" r=".82"/>
<circle cx="161.9" cy="51.9" r=".82"/>
<circle cx="164.4" cy="54.9" r=".82"/>
<circle cx="166.9" cy="57.9" r=".83"/>
<circle cx="166.9" cy="51.9" r=".83"/>
<circle cx="169.4" cy="54.9" r=".82"/>
<circle cx="171.9" cy="57.9" r=".82"/>
<circle cx="171.9" cy="51.9" r=".82"/>
<circle cx="174.4" cy="54.9" r=".82"/>
<circle cx="159.5" cy="97.2" r="1.21"/>
<circle cx="77.7" cy="100.5" r="1.2"/>
<circle cx="82.9" cy="105" r="1.2"/>
<circle cx="117.5" cy="116.4" r="1.2"/>
<circle cx="117.5" cy="116.4" r="1.99"/>
<circle cx="133.9" cy="116.4" r="1.2"/>
<circle cx="133.9" cy="116.4" r="2"/>
<circle cx="164.7" cy="101.7" r="1.21"/>
<circle cx="190" cy="116.4" r="1.99"/>
<circle cx="190" cy="116.4" r="1.2"/>
<circle cx="206.4" cy="116.4" r="1.2"/>
<circle cx="206.4" cy="116.4" r="2"/>
<circle cx="104.2" cy="126" r="1.2"/>
<circle cx="104.3" cy="126.1" r="2"/>
<circle cx="147.1" cy="126" r="1.2"/>
<circle cx="147.1" cy="126.1" r="2.01"/>
<circle cx="176.7" cy="126" r="1.2"/>
<circle cx="176.7" cy="126.1" r="2"/>
<circle cx="219.6" cy="126" r="1.2"/>
<circle cx="219.6" cy="126.1" r="2"/>
<circle cx="99.2" cy="141.6" r="2"/>
<circle cx="99.2" cy="141.6" r="1.21"/>
<circle cx="104.2" cy="157.2" r="1.2"/>
<circle cx="104.2" cy="157.2" r="2.01"/>
<circle cx="125.7" cy="141.6" r="24"/>
<circle cx="147.1" cy="157.2" r="1.2"/>
<circle cx="147.1" cy="157.2" r="2"/>
<circle cx="152.2" cy="141.6" r="2"/>
<circle cx="152.2" cy="141.6" r="1.2"/>
<circle cx="171.7" cy="141.6" r="2"/>
<circle cx="171.7" cy="141.6" r="1.2"/>
<circle cx="176.7" cy="157.2" r="1.2"/>
<circle cx="176.7" cy="157.2" r="2.01"/>
<circle cx="198.2" cy="141.6" r="24"/>
<circle cx="219.6" cy="157.2" r="1.2"/>
<circle cx="219.6" cy="157.2" r="1.99"/>
<circle cx="224.7" cy="141.6" r="2"/>
<circle cx="224.7" cy="141.6" r="1.2"/>
<circle cx="117.5" cy="166.8" r="1.2"/>
<circle cx="117.5" cy="166.8" r="2.01"/>
<circle cx="133.9" cy="166.8" r="2"/>
<circle cx="133.9" cy="166.8" r="1.2"/>
<circle cx="190" cy="166.8" r="2.01"/>
<circle cx="190" cy="166.8" r="1.2"/>
<circle cx="206.4" cy="166.8" r="1.2"/>
<circle cx="206.4" cy="166.8" r="2.01"/>
</g>
<path d="M321.5 264v10M328 264v10M334.5 264v10M341 283v9" fill="none" stroke="#0a0605" stroke-width=".3"/>
<g fill="#000">
<path d="M325.1 120.8a.33 .33 0 0 1 .5-.1 .33 .33 0 0 1 0 .5 .33 .33 0 0 1-.5 0l.3-.3-.3 .3z"/>
<path d="M76.5 44.8h1l-.5 4.1zM77 60.9l.5 4h-1z"/>
<path d="M113.6 111.8l-.7 .7 3.2 2.5zM187.9 110.7l1.6 3.8-.6-4.1zM94.2 84.2l4-.5v1zM225.6 83.7l4.1 .5-4.1 .5zM148.1 48.8l3.2 2.5-2.5-3.3z"/>
<path d="M246 128.9l.9 6.4h-2zM77.9 128.9l1.1 6.4h-2.1z"/>
<path d="M66.2 223.4l.5 4.1h-1zM65.7 207.4h1l-.5 4.1zM75.7 223.4l.5 4.1h-1zM75.2 211.4h1l-.5 4zM112.6 214.5l.5 4h-1zM112.1 207.4h1l-.5 4.1z"/>
</g>
<g font-size="6.3">
<text x="341.2" y="93.4">与零件“髋关节固定”</text>
<text x="341.2" y="99.9">存在装配关系装配图纸见step文件</text>
<text x="341.2" y="106.4">对精度要求为能装配上便可</text>
</g>
<g font-size="4.4">
<text x="34.2" y="4.1">1</text>
<text x="94.2" y="4.1">2</text>
<text x="144.2" y="4.1">3</text>
<text x="194.2" y="4.1">4</text>
<text x="244.2" y="4.1">5</text>
<text x="294.2" y="4.1">6</text>
<text x="344.2" y="4.1">7</text>
<text x="394.2" y="4.1">8</text>
<text x="11.7" y="25.9">A</text>
<text x="416.7" y="25.9">A</text>
<text x="104.9" y="34.8">32 x M4 - 6H</text>
<text x="132.5" y="34.8">8</text>
<text x="111.9" y="39.3">3.30</text>
<text x="125" y="39.3">10.10</text>
<text x="76.1" y="57.1" transform="rotate(-90 76.1 57.1)">24</text>
<text x="11.7" y="75.1">B</text>
<text x="416.7" y="75.1">B</text>
<text x="163.1" y="83.4">271</text>
<text x="67.9" y="101.8">10 x</text>
<text x="81.2" y="101.8">4.80</text>
<text x="94.3" y="101.8">10.10</text>
<text x="149.7" y="98.5">10 x</text>
<text x="163" y="98.5">4.80</text>
<text x="176.1" y="98.5">10.10</text>
<text x="86.4" y="106.3">8</text>
<text x="94.9" y="106.3">3</text>
<text x="168.3" y="103">8</text>
<text x="176.7" y="103">3</text>
<text x="11.7" y="125.1">C</text>
<text x="416.7" y="125.1">C</text>
<text x="84.3" y="140.9">A</text>
<text x="238.1" y="140.9">A</text>
<text x="11.7" y="175.1">D</text>
<text x="416.7" y="175.1">D</text>
<text x="4" y="192">零 件 代 号</text>
<text x="111.8" y="201.4" transform="rotate(-90 111.8 201.4)">6</text>
<text x="159.3" y="202.5">A-A</text>
<text x="2.5" y="205.1">借(通)用件登记</text>
<text x="9.5" y="218.1">描图</text>
<text x="65.3" y="220.1" transform="rotate(-90 65.3 220.1)">24</text>
<text x="74.8" y="220.5" transform="rotate(-90 74.8 220.5)">16</text>
<text x="416.7" y="225.1">E</text>
<text x="9.5" y="231.1">描校</text>
<text x="5" y="244.2">旧底图总号</text>
<text x="332.8" y="246.2">7075-T6 (SN)</text>
<text x="6.5" y="257.2">底图总号</text>
<text x="236.9" y="261.9">标记</text>
<text x="247.1" y="261.9">处数</text>
<text x="259.9" y="261.9">分区</text>
<text x="271.5" y="261.9">更改文件号</text>
<text x="290.4" y="261.9">签名</text>
<text x="301.5" y="261.9">年 月 日</text>
<text x="319.5" y="260.6">阶 段 标 记</text>
<text x="344" y="260.6">重量</text>
<text x="356.1" y="260.6">比例</text>
<text x="238.3" y="268.9">设计</text>
<text x="276.9" y="268.9">标准化</text>
<text x="386.1" y="264.8">髋夹板</text>
<text x="9.4" y="270.1">签字</text>
<text x="343.2" y="270.7">0.350</text>
<text x="356.8" y="270.7">1:2</text>
<text x="416.8" y="274.4">F</text>
<text x="238.3" y="276.1">校核</text>
<text x="278.4" y="276">工艺</text>
<text x="381.5" y="279.6">“图样代号”</text>
<text x="9.4" y="283.2">日期</text>
<text x="234.9" y="283.3">主管设计</text>
<text x="278.4" y="283.3">审核</text>
<text x="278.4" y="290.2">批准</text>
<text x="317.1" y="289.4">共 张</text>
<text x="321.1" y="289.4">1</text>
<text x="330.3" y="289.4">第 张</text>
<text x="334.5" y="289.4">1</text>
<text x="342.1" y="289.4">版本</text>
<text x="34.2" y="296.1">1</text>
<text x="94.2" y="296.1">2</text>
<text x="144.2" y="296.1">3</text>
<text x="194.2" y="296.1">4</text>
<text x="244.2" y="296.1">5</text>
<text x="294.2" y="296.1">6</text>
<text x="344.2" y="296.1">7</text>
<text x="394.2" y="296.1">8</text>
</g>
<text font-size="4.4" fill="#0a0605" x="366.6" y="289.4">替代</text>
<g font-size="4.1" fill="#0a0605">
<text x="45.4" y="7.9" transform="rotate(-180 45.4 7.9)">”</text>
<text x="45.9" y="7.3" transform="rotate(90 45.9 7.3)">号</text>
<text x="49.9" y="7.3" transform="rotate(90 49.9 7.3)">代</text>
<text x="53.8" y="7.3" transform="rotate(90 53.8 7.3)">样</text>
<text x="57.8" y="7.3" transform="rotate(90 57.8 7.3)">图</text>
<text x="65.3" y="7.9" transform="rotate(-180 65.3 7.9)">“</text>
</g>
</svg>
